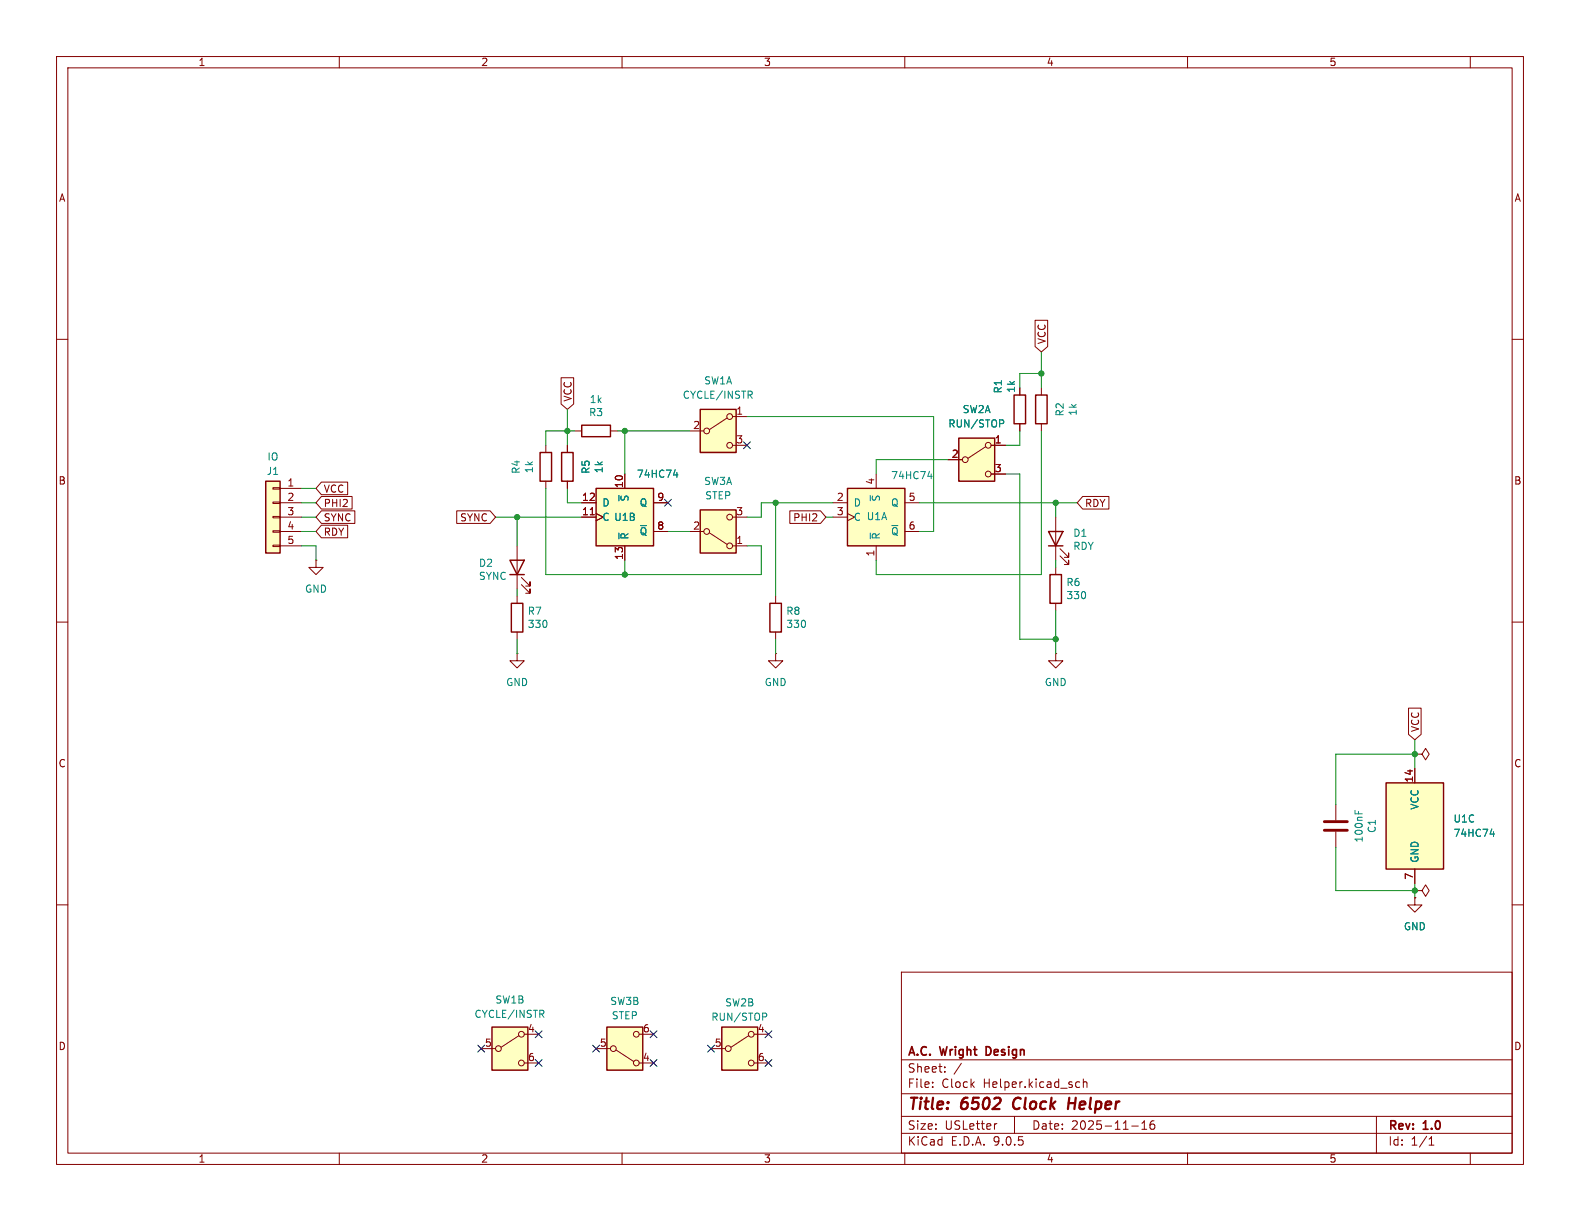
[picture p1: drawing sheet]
<svg xmlns="http://www.w3.org/2000/svg" width="279mm" height="216mm" viewBox="0 0 279 216" stroke-linecap="round" stroke-linejoin="round" font-family="sans-serif">
<g fill="none" stroke="#840000" stroke-width=".18">
<path d="M10 10h259.4v195.9h-259.4zM12 12h255.4v191.9h-255.4zM60 10v2M110 10v2M160 10v2M210 10v2M260 10v2M10 60h2M100.3 78.7v1.3M101.6 76.2h1.3M107.9 76.2h1.3M267.4 60h2"/>
<path d="M55.9 99.1v1.2h1.2l-1.2 1.3-1.3-1.3h1.3M55.9 99.1h.1M100.3 85.1v1.3M10 110h2M91.4 115.6v1.2h1.3l-1.3 1.3-1.2-1.3h1.2M91.4 115.6h.1M137.2 105.4v1.3M137.2 111.8v1.2M186.7 100.3v1.3M186.7 106.7v1.3M267.4 110h2M10 160h2"/>
<path d="M159.4 171.9h108v32h-108zM267.4 160h2M159.4 197.4h108M159.4 193.4h108M159.4 187.4h108M164.9 192.1v.2M164.9 191.4v.1M167.1 189.4v.2M167.1 188.7v.1M170 188l-1.3 1.9M176.3 198.7l-.3 .1M179.4 197.4v3"/>
<path d="M190.5 191.3l.4 .1M190.9 192.2l-.4 .1M191.6 191.4l.2-.1 .3 .1 .1 .9M191.6 190.8v1.5M200.1 199.1h1.2M201.9 199.7h.9M201.9 198.6l.5-.4v1.5M204.1 198.2a.59 .59 0 0 0-.7 .6v.6l.1 .2 .4 .1 .2-.2 .1-.5-.1-.2h-.5l-.2 .2M243.4 197.4v6.5M60 203.9v2M110 203.9v2M159.4 200.4h108"/>
<path d="M160 203.9v2M210 203.9v2M252.7 202.5h.9M252.7 201.4l.4-.4v1.5M260 203.9v2"/>
</g>
<path d="M179.4 194.4a1.27 1.27 0 0 0 0 1.6M189 195.1h1.1M189.1 194.1l-.3 2" fill="none" stroke="#840000" stroke-width=".4"/>
<path d="M174.7 185.1h-.3v1.5h.3" fill="none" stroke="#840000" stroke-width=".3"/>
<path d="M102.9 75.2h5v2h-5zM99.3 80h2v5.1h-2zM136.1 106.7h2.1v5.1h-2.1zM185.7 101.6h2v5.1h-2z" fill="none" stroke="#840000" stroke-width=".25"/>
<path d="M127.6 181.6h6.4v7.6h-6.4z" fill="#ffffc2"/>
<g fill="none" stroke="#840000" stroke-width=".18">
<path d="M125.7 185.4h2.6M132.4 183.1l-3.1 2.1M133.3 182.9h2.6M133.3 188h2.6"/>
<circle cx="128.8" cy="185.4" r=".51"/>
<circle cx="132.8" cy="188" r=".51"/>
<circle cx="132.8" cy="182.9" r=".51"/>
</g>
<path d="M127.6 181.6h6.4v7.6h-6.4z" fill="none" stroke="#840000" stroke-width=".25"/>
<path d="M135.3 179.1l.3 .3-.1 .3-.2 .1" fill="none" stroke="#008484" stroke-width=".18"/>
<path d="M123.8 72.4h6.4v7.6h-6.4z" fill="#ffffc2"/>
<g fill="none" stroke="#840000" stroke-width=".18">
<path d="M121.9 76.2h2.6M128.6 73.9l-3.1 2M129.5 73.7h2.6M129.5 78.7h2.6"/>
<circle cx="125" cy="76.2" r=".51"/>
<circle cx="129" cy="78.7" r=".51"/>
<circle cx="129" cy="73.7" r=".51"/>
</g>
<path d="M123.8 72.4h6.4v7.6h-6.4z" fill="none" stroke="#840000" stroke-width=".25"/>
<path d="M132.6 69.8l.4 .6M132.8 69.2l.2 .2v.3l-.2 .1" fill="none" stroke="#008484" stroke-width=".18"/>
<path d="M105.4 86.4h10.2v10.1h-10.2z" fill="#ffffc2"/>
<path d="M105.4 86.4h10.2v10.1h-10.2z" fill="none" stroke="#840000" stroke-width=".25"/>
<path d="M102.9 88.9h2.5M102.9 91.4h2.5M104.4 91h.7M105.4 90.8l1.3 .6-1.3 .7M110.5 83.8v2.6M110.5 96.5v2.6M115.6 88.9h2.5M115.6 94h2.5" fill="none" stroke="#840000" stroke-width=".18"/>
<path d="M109.4 94.3v1M119.1 84h.8M119.7 83.6v.8" fill="none" stroke="#008484" stroke-width=".18"/>
<path d="M123.8 90.2h6.4v7.6h-6.4z" fill="#ffffc2"/>
<g fill="none" stroke="#840000" stroke-width=".18">
<path d="M121.9 94h2.6M125.5 94.2l3.1 2.1M129.5 96.5h2.6M129.5 91.4h2.6"/>
<circle cx="125" cy="94" r=".51"/>
<circle cx="129" cy="91.4" r=".51"/>
<circle cx="129" cy="96.5" r=".51"/>
</g>
<path d="M123.8 90.2h6.4v7.6h-6.4z" fill="none" stroke="#840000" stroke-width=".25"/>
<path d="M149.9 86.4h10.1v10.1h-10.1z" fill="#ffffc2"/>
<path d="M95.5 80h2v5.1h-2zM149.9 86.4h10.1v10.1h-10.1z" fill="none" stroke="#840000" stroke-width=".25"/>
<path d="M96.5 78.7v1.3M96.5 85.1v1.3M147.3 88.9h2.6M147.3 91.4h2.6M149.9 90.8l1.2 .6-1.2 .7M154.9 83.8v2.6M154.9 96.5v2.6M160 88.9h2.6M160 94h2.6" fill="none" stroke="#840000" stroke-width=".18"/>
<path d="M153.9 94.3v1M164.1 84.2h.7M164.7 83.8v.9" fill="none" stroke="#008484" stroke-width=".18"/>
<path d="M245.1 138.4h10.2v15.3h-10.2z" fill="#ffffc2"/>
<path d="M185.4 94h2.6l-1.3 2.5zM185.4 96.5h2.6M245.1 138.4h10.2v15.3h-10.2z" fill="none" stroke="#840000" stroke-width=".25"/>
<path d="M186.7 91.4v7.7M187.5 98.3l1.5 1.5v-.7v.7h-.8M187.5 97l1.5 1.6v-.8v.8h-.8M186.7 115.6v1.2h1.3l-1.3 1.3-1.3-1.3h1.3M186.7 115.6h.1M250.2 135.9v2.5M250.2 157.5h1.3l.6-1 .6 1-.6 1-.6-1M250.2 157.5h.1M250.2 153.7v2.5" fill="none" stroke="#840000" stroke-width=".18"/>
<path d="M263.5 147.5h.8M264.1 147.1v.8" fill="none" stroke="#008484" stroke-width=".18"/>
<path d="M47 85.1h2.5v12.7h-2.5z" fill="#ffffc2"/>
<path d="M47 85.1h2.5v12.7h-2.5z" fill="none" stroke="#840000" stroke-width=".25"/>
<path d="M48.3 86.2h1.2v.3h-1.2zM48.3 88.8h1.2v.2h-1.2zM48.3 91.3h1.2v.3h-1.2zM48.3 93.9h1.2v.2h-1.2zM48.3 96.4h1.2v.2h-1.2zM49.5 86.4h3.8M49.5 88.9h3.8M49.5 91.4h3.8M49.5 94h3.8M49.5 96.5h3.8M250.2 133.4h1.3l.6-1.1 .6 1.1-.6 1-.6-1M250.2 133.4h.1" fill="none" stroke="#840000" stroke-width=".18"/>
<path d="M169.5 77.5h6.4v7.6h-6.4z" fill="#ffffc2"/>
<g fill="none" stroke="#840000" stroke-width=".18">
<path d="M174.3 79l-3.1 2M175.3 78.7h2.5M167.6 81.3h2.6M175.3 83.8h2.5"/>
<circle cx="174.8" cy="78.7" r=".51"/>
<circle cx="170.7" cy="81.3" r=".51"/>
<circle cx="174.8" cy="83.8" r=".51"/>
</g>
<path d="M169.5 77.5h6.4v7.6h-6.4z" fill="none" stroke="#840000" stroke-width=".25"/>
<path d="M177.3 74.2l.2 .3-.1 .3-.1 .1" fill="none" stroke="#008484" stroke-width=".18"/>
<path d="M107.3 181.6h6.4v7.6h-6.4z" fill="#ffffc2"/>
<g fill="none" stroke="#840000" stroke-width=".18">
<path d="M91.4 105.4v1.3M91.4 111.8v1.2M105.4 185.4h2.5M109 185.7l3.1 2M113 188h2.6M113 182.9h2.6"/>
<circle cx="108.5" cy="185.4" r=".51"/>
<circle cx="112.5" cy="188" r=".51"/>
<circle cx="112.5" cy="182.9" r=".51"/>
</g>
<path d="M90.4 106.7h2.1v5.1h-2.1zM107.3 181.6h6.4v7.6h-6.4z" fill="none" stroke="#840000" stroke-width=".25"/>
<path d="M87 181.6h6.3v7.6h-6.3z" fill="#ffffc2"/>
<g fill="none" stroke="#840000" stroke-width=".18">
<path d="M183 56.6h2.3v4.7l-1.2 .9-1.1-.9zM99.2 66.8h2.2v4.6l-1.1 1-1.1-1zM100.3 78.7v1.3M175.3 78.7h2.5M180.3 68.6v1.3M180.3 74.9v1.3M184.1 68.6v1.3M184.1 74.9v1.3M56.8 90.3h5.9v2.3h-5.9l-.9-1.2zM56.8 92.9h4.7v2.2h-4.7l-.9-1.1zM56.8 87.8h5.5v2.2h-5.5l-.9-1.1zM56.8 85.2h4.7v2.3h-4.7l-.9-1.1z"/>
<path d="M80.8 90.3h5.9l.9 1.1-.9 1.2h-5.9zM91.4 96.5v7.6M100.3 85.1v1.3M102.9 88.9h2.5M102.9 91.4h2.5M104.4 91h.7M105.4 90.8l1.3 .6-1.3 .7M110.5 83.8v2.6M110.5 96.5v2.6M115.6 88.9h2.5M115.6 94h2.5M139.7 90.3h5.4l.9 1.1-.9 1.2h-5.4z"/>
<path d="M167.6 81.3h2.6M175.3 83.8h2.5M191.5 87.8h4.6v2.2h-4.6l-1-1.1zM92.2 103.4l1.5 1.5v-.8v.8h-.7M92.2 102.1l1.5 1.5v-.7v.7h-.7M137.2 115.6v1.2h1.2l-1.2 1.3-1.3-1.3h1.3M137.2 115.6h.1M249.1 125.2h2.2v4.7l-1.1 .9-1.1-.9zM250.2 135.9v2.5M236.2 142.2v2.8M236.2 147.1v2.8M250.2 158.8v1.2h1.3l-1.3 1.3-1.3-1.3h1.3"/>
<path d="M250.2 158.8h.1M250.2 157.5h.1M250.2 153.7v2.5M85.1 185.4h2.5M91.7 183.1l-3.1 2.1M92.7 182.9h2.5M92.7 188h2.5"/>
<circle cx="88.1" cy="185.4" r=".51"/>
<circle cx="92.2" cy="188" r=".51"/>
<circle cx="92.2" cy="182.9" r=".51"/>
</g>
<path d="M179.3 69.9h2.1v5h-2.1zM183.1 69.9h2.1v5h-2.1zM90.2 99.1h2.5l-1.3 2.5zM90.2 101.6h2.5M87 181.6h6.3v7.6h-6.3z" fill="none" stroke="#840000" stroke-width=".25"/>
<path d="M177.3 74.2l.2 .3-.1 .3-.1 .1M109.4 94.3v1M119.1 84h.8M119.7 83.6v.8M239.6 143.3v.6M240.2 143.5v.4M263.5 147.5h.8M264.1 147.1v.8M95.8 179.3l.4 .6M95.9 178.6l.3 .3-.1 .3-.2 .1" fill="none" stroke="#008484" stroke-width=".18"/>
<path d="M234.2 145.3h4.1M234.2 146.8h4.1" fill="none" stroke="#840000" stroke-width=".51"/>
<g fill="none" stroke="#008400" stroke-width=".18">
<path d="M100.3 72.4v6.3M101.6 76.2h-5.1v2.5M109.2 76.2h12.7M110.5 76.2v7.6M132.1 73.7h33v20.3h-2.5M180.3 76.2v2.5h-2.5M184.1 66h-3.8v2.6M184.1 62.2v6.4M184.1 76.2v25.4h-29.2v-2.5M53.3 91.4h2.6M53.3 96.5h2.6v2.6M53.3 94h2.6"/>
<path d="M53.3 88.9h2.6M53.3 86.4h2.6M87.6 91.4h15.3M91.4 91.4v5.1M96.5 86.4v15.2h38.1v-5.1h-2.5M100.3 86.4v2.5h2.6M110.5 99.1v2.5M118.1 94h3.8M137.2 88.9v16.5M146 91.4h1.3M147.3 88.9h-12.7v2.5h-2.5M162.6 88.9h27.9"/>
<path d="M167.6 81.3h-12.7v2.5M177.8 83.8h2.5v29.2h6.4M186.7 88.9v2.5M186.7 99.1v1.2M91.4 104.1v1.3M91.4 113v2.6M137.2 113v2.6M186.7 108v7.6M250.2 130.8v5.1M250.2 133.4h-14v8.8M236.2 149.9v7.6h14M250.2 156.2v2.6"/>
</g>
<g fill="none" stroke="#000084" stroke-width=".18">
<path d="M131.5 78.1l1.2 1.2M132.7 78.1l-1.2 1.2M117.5 88.3l1.2 1.2M118.7 88.3l-1.2 1.2M84.5 184.8l1.2 1.2M85.7 184.8l-1.2 1.2M94.6 187.4l1.3 1.2M94.6 182.3l1.3 1.2M95.9 187.4l-1.3 1.2M95.9 182.3l-1.3 1.2M104.8 184.8l1.2 1.2M106 184.8l-1.2 1.2"/>
<path d="M115 187.4l1.2 1.2M115 182.3l1.2 1.2M116.2 187.4l-1.2 1.2M116.2 182.3l-1.2 1.2M125.1 184.8l1.2 1.2M126.3 184.8l-1.2 1.2M135.3 182.3l1.2 1.2M135.3 187.4l1.2 1.2M136.5 182.3l-1.2 1.2M136.5 187.4l-1.2 1.2"/>
</g>
<g fill="#008400" stroke="#008400" stroke-width=".18">
<circle cx="110.5" cy="101.6" r=".46"/>
<circle cx="186.7" cy="113" r=".46"/>
<circle cx="184.1" cy="66" r=".46"/>
<circle cx="250.2" cy="133.4" r=".46"/>
<circle cx="186.7" cy="88.9" r=".46"/>
<circle cx="250.2" cy="157.5" r=".46"/>
<circle cx="91.4" cy="91.4" r=".46"/>
<circle cx="110.5" cy="76.2" r=".46"/>
<circle cx="100.3" cy="76.2" r=".46"/>
<circle cx="137.2" cy="88.9" r=".46"/>
</g>
<g font-size="2.8" fill="#840000">
<text x="160.4" y="196.8">Title:</text>
<text x="170.1" y="196.8">6502</text>
<text x="180" y="196.8">Clock</text>
<text x="190.5" y="196.8">Helper</text>
</g>
<g font-size="2.1" fill="#840000">
<text x="160.4" y="189.9">Sheet:</text>
<text x="160.4" y="187.1">A.C.</text>
<text x="166.4" y="187.1">Wright</text>
<text x="175" y="187.1">Design</text>
<text x="160.4" y="192.6">File:</text>
<text x="166.5" y="192.6">Clock</text>
<text x="173.9" y="192.6">Helper.kicad_sch</text>
<text x="160.4" y="202.8">KiCad</text>
<text x="160.4" y="200">Size:</text>
<text x="167.1" y="200">USLetter</text>
<text x="168.1" y="202.8">E.D.A.</text>
<text x="175.7" y="202.8">9.0.5</text>
<text x="182.4" y="200">Date:</text>
<text x="189.4" y="200">2025-11-16</text>
<text x="245.4" y="200.2">Rev:</text>
<text x="245.4" y="202.8">Id:</text>
<text x="249.5" y="202.8">1/1</text>
<text x="251.8" y="200.2">1.0</text>
</g>
<g font-size="1.8" fill="#840000">
<text x="35" y="11.9">1</text>
<text x="85" y="11.9">2</text>
<text x="135" y="11.9">3</text>
<text x="185" y="11.9">4</text>
<text x="235" y="11.9">5</text>
<text x="10.3" y="35.9">A</text>
<text x="267.7" y="35.9">A</text>
<text x="185.1" y="61" transform="rotate(-90 185.1 61)">VCC</text>
<text x="101.3" y="71.1" transform="rotate(-90 101.3 71.1)">VCC</text>
<text x="122.5" y="75.9">2</text>
<text x="130.1" y="73.4">1</text>
<text x="130.1" y="78.5">3</text>
<text x="168.2" y="81">2</text>
<text x="175.8" y="78.5">1</text>
<text x="175.8" y="83.6">3</text>
<text x="10.3" y="85.9">B</text>
<text x="50.7" y="86.1">1</text>
<text x="50.7" y="88.6">2</text>
<text x="57.1" y="89.9">PHI2</text>
<text x="57.1" y="87.3">VCC</text>
<text x="102.8" y="88.6">12</text>
<text x="110.2" y="86.4" transform="rotate(-90 110.2 86.4)">10</text>
<text x="116.1" y="88.6">9</text>
<text x="147.9" y="88.6">2</text>
<text x="154.7" y="85.8" transform="rotate(-90 154.7 85.8)">4</text>
<text x="160.6" y="88.6">5</text>
<text x="191.8" y="89.9">RDY</text>
<text x="267.7" y="85.9">B</text>
<text x="50.7" y="91.2">3</text>
<text x="50.7" y="93.7">4</text>
<text x="57.1" y="92.4">SYNC</text>
<text x="57.1" y="94.9">RDY</text>
<text x="81.3" y="92.4">SYNC</text>
<text x="102.8" y="91.2">11</text>
<text x="116.1" y="93.7">8</text>
<text x="122.5" y="93.7">2</text>
<text x="130.1" y="91.2">3</text>
<text x="140.2" y="92.4">PHI2</text>
<text x="147.9" y="91.2">3</text>
<text x="160.6" y="93.7">6</text>
<text x="50.7" y="96.3">5</text>
<text x="110.2" y="99.1" transform="rotate(-90 110.2 99.1)">13</text>
<text x="130.1" y="96.3">1</text>
<text x="154.7" y="98.5" transform="rotate(-90 154.7 98.5)">1</text>
<text x="251.1" y="129.5" transform="rotate(-90 251.1 129.5)">VCC</text>
<text x="10.3" y="135.9">C</text>
<text x="267.7" y="135.9">C</text>
<text x="249.9" y="138.5" transform="rotate(-90 249.9 138.5)">14</text>
<text x="249.9" y="155.6" transform="rotate(-90 249.9 155.6)">7</text>
<text x="10.3" y="185.9">D</text>
<text x="85.7" y="185.2">5</text>
<text x="93.3" y="182.6">4</text>
<text x="106" y="185.2">5</text>
<text x="113.6" y="182.6">6</text>
<text x="126.3" y="185.2">5</text>
<text x="133.9" y="182.6">4</text>
<text x="267.7" y="185.9">D</text>
<text x="93.3" y="187.7">6</text>
<text x="113.6" y="187.7">4</text>
<text x="133.9" y="187.7">6</text>
<text x="35" y="205.8">1</text>
<text x="85" y="205.8">2</text>
<text x="135" y="205.8">3</text>
<text x="185" y="205.8">4</text>
<text x="235" y="205.8">5</text>
</g>
<g font-size="1.8" fill="#008484">
<text x="104.2" y="71.5">1k</text>
<text x="120.6" y="70.7">CYCLE/INSTR</text>
<text x="124.4" y="68.2">SW1A</text>
<text x="177.4" y="69.7" transform="rotate(-90 177.4 69.7)">R1</text>
<text x="179.7" y="69.5" transform="rotate(-90 179.7 69.5)">1k</text>
<text x="104.1" y="73.8">R3</text>
<text x="167.6" y="75.8">RUN/STOP</text>
<text x="170.1" y="73.3">SW2A</text>
<text x="188.3" y="73.7" transform="rotate(-90 188.3 73.7)">R2</text>
<text x="190.6" y="73.6" transform="rotate(-90 190.6 73.6)">1k</text>
<text x="47.2" y="81.6">IO</text>
<text x="92.1" y="83.9" transform="rotate(-90 92.1 83.9)">R4</text>
<text x="94.4" y="83.8" transform="rotate(-90 94.4 83.8)">1k</text>
<text x="104.5" y="83.9" transform="rotate(-90 104.5 83.9)">R5</text>
<text x="106.8" y="83.8" transform="rotate(-90 106.8 83.8)">1k</text>
<text x="47.1" y="84.2">J1</text>
<text x="106.4" y="89.8">D</text>
<text x="111.4" y="88.8" transform="rotate(-90 111.4 88.8)">~{S}</text>
<text x="112.5" y="84.7">74HC74</text>
<text x="113" y="89.8">Q</text>
<text x="124.4" y="86">SW3A</text>
<text x="124.6" y="88.5">STEP</text>
<text x="150.9" y="89.8">D</text>
<text x="155.8" y="88.8" transform="rotate(-90 155.8 88.8)">~{S}</text>
<text x="157.5" y="89.8">Q</text>
<text x="157.5" y="84.9">74HC74</text>
<text x="106.4" y="92.3">C U1B</text>
<text x="111.4" y="95.5" transform="rotate(-90 111.4 95.5)">~{R}</text>
<text x="113" y="94.8">~{Q}</text>
<text x="150.9" y="92.3">C U1A</text>
<text x="155.8" y="95.5" transform="rotate(-90 155.8 95.5)">~{R}</text>
<text x="157.5" y="94.8">~{Q}</text>
<text x="189.7" y="95.1">D1</text>
<text x="84.6" y="100.4">D2</text>
<text x="189.7" y="97.4">RDY</text>
<text x="53.8" y="105">GND</text>
<text x="84.6" y="102.7">SYNC</text>
<text x="188.5" y="103.8">R6</text>
<text x="188.5" y="106.1">330</text>
<text x="93.2" y="108.9">R7</text>
<text x="93.2" y="111.2">330</text>
<text x="138.9" y="108.9">R8</text>
<text x="138.9" y="111.2">330</text>
<text x="89.4" y="121.5">GND</text>
<text x="135.1" y="121.5">GND</text>
<text x="184.7" y="121.5">GND</text>
<text x="251.1" y="143.3" transform="rotate(-90 251.1 143.3)">VCC</text>
<text x="241.2" y="149.1" transform="rotate(-90 241.2 149.1)">100nF</text>
<text x="243.5" y="147.4" transform="rotate(-90 243.5 147.4)">C1</text>
<text x="256.9" y="148.2">74HC74</text>
<text x="256.9" y="145.6">U1C</text>
<text x="251.1" y="152.7" transform="rotate(-90 251.1 152.7)">GND</text>
<text x="248.2" y="164.7">GND</text>
<text x="87.5" y="177.6">SW1B</text>
<text x="107.8" y="177.9">SW3B</text>
<text x="128.1" y="178.2">SW2B</text>
<text x="83.8" y="180.2">CYCLE/INSTR</text>
<text x="108.1" y="180.4">STEP</text>
<text x="125.7" y="180.7">RUN/STOP</text>
</g>
</svg>
